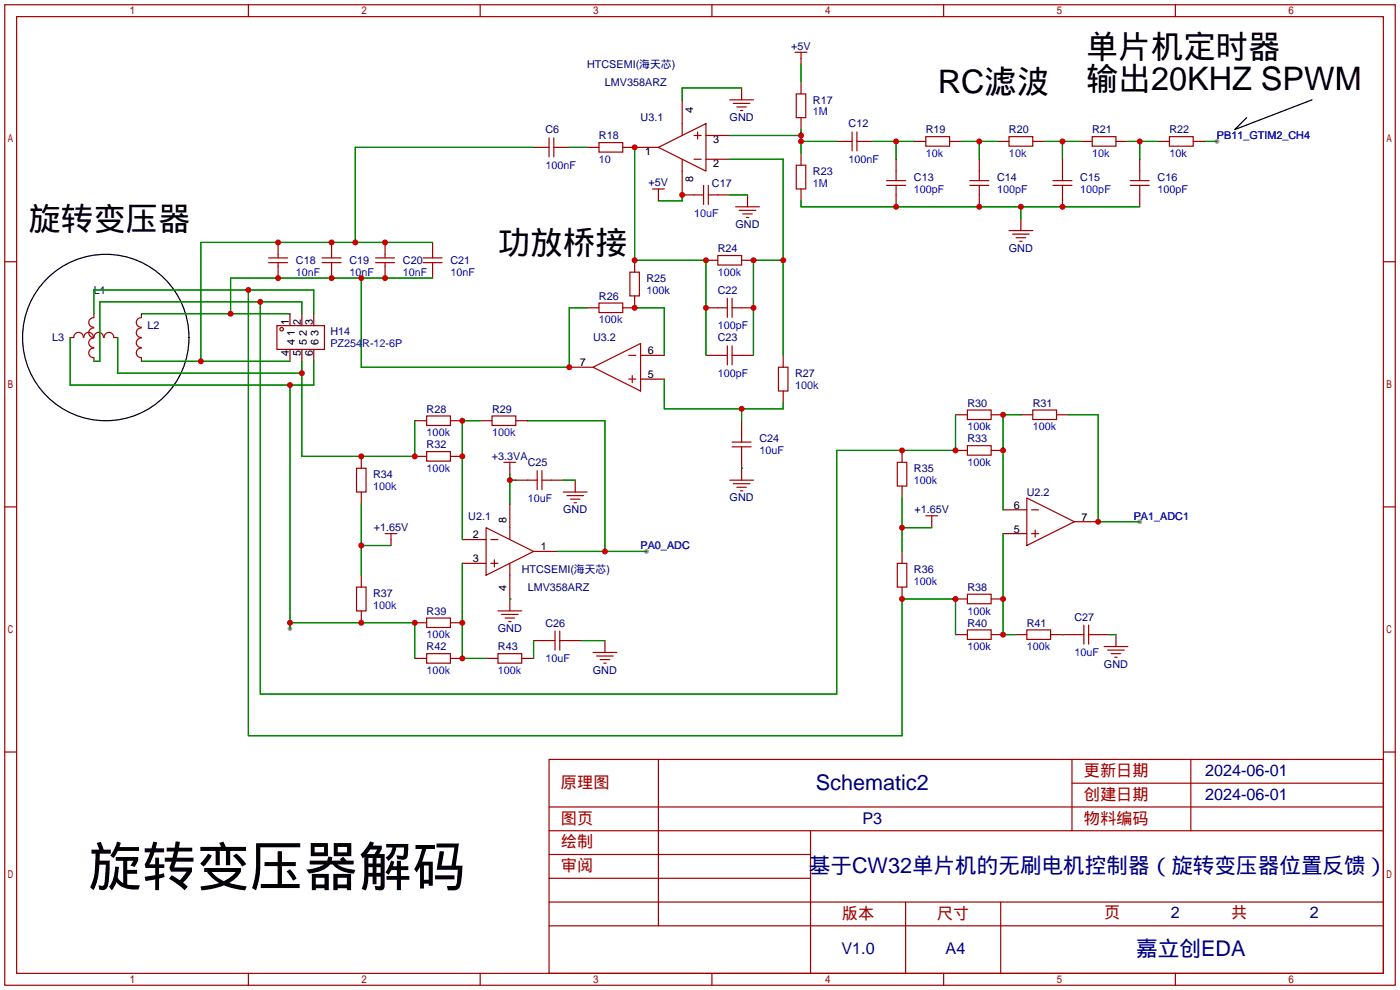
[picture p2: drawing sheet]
<svg xmlns="http://www.w3.org/2000/svg" width="299mm" height="212mm" viewBox="0 0 299 212" stroke-linecap="round" stroke-linejoin="round" font-family="sans-serif">
<g fill="#999">
<circle cx="260.1" cy="30.2" r=".51"/>
<circle cx="138.2" cy="117.9" r=".51"/>
<circle cx="243.6" cy="111.5" r=".51"/>
<circle cx="62" cy="134.4" r=".51"/>
</g>
<g fill="none" stroke="#a10000" stroke-width=".25">
<path d="M1 1h297.2v209.6h-297.2zM3.6 3.6h292.1v204.4h-292.1zM53.1 1v2.6M102.6 1v2.6M152.1 1v2.6M169.9 11.2h2.6M171.2 11.2v1.2M201.7 1v2.6M251.2 1v2.6M116.6 31.5h.7M117.3 29.5v4M118.4 29.5v4"/>
<path d="M118.4 31.5h.7M128 30.5h5.1v2h-5.1zM140.7 31.5l10.2-5.1v10.2zM145.8 26.4v2.6M145.8 34v2.6M148.3 34h1.6M148.3 29h1.6M149.1 28.2v1.5M150.4 39.6v4.1M151.4 39.6v4.1M156 21.3h5M156.7 22.1h3.6"/>
<path d="M157.5 22.9h2M158.2 23.6h.5M170.2 20.1h2v5h-2zM170.2 35.3h2v5.1h-2zM181.4 30.2h.7M182.1 28.2v4.1M183.1 28.2v4.1M183.1 30.2h.8M189.5 39.6h4M189.5 38.6h4M191.5 36.6v2M191.5 39.6v2.1"/>
<path d="M197.9 29.2h5v2h-5zM207.3 39.6h4M207.3 38.6h4M209.3 36.6v2M209.3 39.6v2.1M215.6 29.2h5.1v2h-5.1zM225 39.6h4.1M225 38.6h4.1M227.1 36.6v2M227.1 39.6v2.1M233.4 29.2h5.1v2h-5.1zM241.6 39.6h4"/>
<path d="M241.6 38.6h4M243.6 36.6v2M243.6 39.6v2.1M249.9 29.2h5.1v2h-5.1zM1 55.9h2.6M57.4 56.1h4.1M57.4 55.1h4.1M59.4 54.4v.7M59.4 56.1v.8M68.8 56.1h4.1M68.8 55.1h4.1M70.9 54.4v.7"/>
<path d="M70.9 56.1v.8M80.3 56.1h4M80.3 55.1h4M82.3 54.4v.7M82.3 56.1v.8M90.4 56.1h4.1M90.4 55.1h4.1M92.5 54.4v.7M92.5 56.1v.8M134.6 58.2h2.1v5h-2.1zM139.4 40.4h2.6M140.7 40.4v1.3"/>
<path d="M148.3 41.7h2.1M151.4 41.7h2M153.4 54.6h5.1v2h-5.1zM157.2 44.2h5.1M158 45h3.5M158.7 45.7h2.1M159.5 46.5h.5M215.6 49.3h5.1M216.4 50h3.6M217.2 50.8h2M217.9 51.6h.5M295.7 55.9h2.5"/>
<path d="M15.8 72.1a1.01 1.01 0 0 1 1-1.1 1.01 1.01 0 0 1 1 1.1M17.9 72.1a1.01 1.01 0 0 1 1-1.1 1.01 1.01 0 0 1 1.1 1.1M20.1 74.4a1.01 1.01 0 0 0-1.1 1 1.01 1.01 0 0 0 1.1 1M20.1 72.2a1.01 1.01 0 0 0-1.1 1.1 1.01 1.01 0 0 0 1.1 1M20.1 70.1a1.01 1.01 0 0 0-1.1 1 1.01 1.01 0 0 0 1.1 1M20.1 67.9a1.01 1.01 0 0 0-1.1 1 1.01 1.01 0 0 0 1.1 1M20.1 72.1a1.01 1.01 0 0 1 1-1.1 1.01 1.01 0 0 1 1 1.1M22.3 72.1a1.01 1.01 0 0 1 1-1.1 1.01 1.01 0 0 1 1 1.1M30.2 74.4a1.01 1.01 0 0 0-1.1 1 1.01 1.01 0 0 0 1.1 1M30.2 72.2a1.01 1.01 0 0 0-1.1 1.1 1.01 1.01 0 0 0 1.1 1M30.2 70.1a1.01 1.01 0 0 0-1.1 1 1.01 1.01 0 0 0 1.1 1M30.2 67.9a1.01 1.01 0 0 0-1.1 1 1.01 1.01 0 0 0 1.1 1"/>
<path d="M59.2 69.6h10.1v5.1h-10.1zM126.7 78.5l10.2-5.1v10.2zM128 64.8h5.1v2h-5.1zM134.4 75.9h1.5M153.4 75.9h2M153.4 65.8h2M155.4 63.8v4M155.4 73.9v4.1M156.5 75.9h2M156.5 63.8v4M156.5 73.9v4.1M156.5 65.8h2"/>
<path d="M166.4 78.5h2v5.1h-2zM91.2 96.5h5.1v2.1h-5.1zM91.2 88.9h5.1v2h-5.1zM105.2 88.9h5v2h-5zM107.7 98.8h2.5M109 98.8v1.3M134.4 81h1.5M135.1 80.3v1.5M156.5 94.5h4M156.5 95.5h4M158.5 92.5v2M158.5 95.5v2"/>
<path d="M191.8 98.8h2v5.1h-2zM206.8 95.2h5v2.1h-5zM206.8 87.6h5v2.1h-5zM220.7 87.6h5.1v2.1h-5.1zM1 108.3h2.6M76.2 100.1h2v5.1h-2zM82.3 114h2.5M83.6 114v1.3M103.9 112.8l10.1 5.1-10.1 5zM104.9 115.3h1.5M105.7 119.6v1.6M109 112.8v2.5"/>
<path d="M112.8 102.6h2M114.8 100.6v4M115.8 100.6v4M115.8 102.6h2.1M120.4 105.2h5.1M121.2 105.9h3.5M121.9 106.7h2.1M122.7 107.4h.5M156 102.6h5M156.7 103.4h3.6M157.5 104.1h2M158.2 104.9h.5"/>
<path d="M197.9 110.2h2.5M199.1 110.2v1.3M219.5 106.4l10.1 5.1-10.1 5.1zM220.5 109h1.5M220.5 114h1.5M221.2 113.3v1.5M295.7 108.3h2.5M76.2 125.5h2v5.1h-2zM91.2 139.7h5.1v2h-5.1zM91.2 132.1h5.1v2h-5.1zM104.9 120.4h1.5M106.4 139.7h5.1v2h-5.1z"/>
<path d="M106.4 130.6h5.1M107.2 131.3h3.5M107.9 132.1h2.1M108.7 132.8h.5M109 120.4v2.5M116.6 136.9h2M118.6 134.9v4M119.6 136.9h2.1M119.6 134.9v4M126.7 139.4h5.1M191.8 120.4h2v5.1h-2zM206.8 134.6h5v2.1h-5z"/>
<path d="M206.8 127h5v2h-5zM219.5 134.6h5v2.1h-5zM229.6 135.6h2M231.6 133.6v4.1M232.7 135.6h2M232.7 133.6v4.1M236 138.2h5M236.7 138.9h3.6M237.5 139.7h2M127.5 140.2h3.6M128.3 141h2M129 141.7h.5"/>
<path d="M238.3 140.5h.5M1 160.7h2.6M117.3 162.3h178.4v45.7h-178.4zM117.3 177.5h178.4M117.3 172.5h178.4M140.7 162.3v35.6M173.2 177.5v30.5M229.1 162.3v15.2M229.1 167.4h66.6M254.5 162.3v15.2M295.7 160.7h2.5M117.3 182.6h55.9"/>
<path d="M117.3 197.9h178.4M117.3 192.8h178.4M117.3 187.7h55.9M193.5 192.8v15.2M213.9 192.8v15.2M53.1 208v2.6M102.6 208v2.6M152.1 208v2.6M201.7 208v2.6M251.2 208v2.6"/>
<circle cx="60.2" cy="70.4" r=".38"/>
</g>
<g fill="none" stroke="#870000" stroke-width=".25">
<path d="M158.5 18.8v2.5M171.2 12.4v1.3M171.2 17.5v2.6M114 31.5h2.6M119.1 31.5h2.6M125.5 31.5h2.5M133.1 31.5h7.6M145.8 21.3v5.1M145.8 36.6v5.1h2.5M150.9 29h5.1M150.9 34h5.1M171.2 25.1v2.6"/>
<path d="M171.2 32.8v2.5M178.8 30.2h2.6M183.9 30.2h2.5M191.5 34v2.6M195.3 30.2h2.6M202.9 30.2h2.6M209.3 34v2.6M213.1 30.2h2.5M220.7 30.2h2.6M227.1 34v2.6M230.9 30.2h2.5M238.5 30.2h2.5"/>
<path d="M243.6 34v2.6M247.4 30.2h2.5M255 30.2h2.6M59.4 51.8v2.6M59.4 56.9v2.5M70.9 51.8v2.6M70.9 56.9v2.5M82.3 51.8v2.6M82.3 56.9v2.5M92.5 51.8v2.6M92.5 56.9v2.5M135.6 55.6v2.6"/>
<path d="M140.7 41.7v1.2M150.9 55.6h2.5M153.4 41.7h2.6M158.5 55.6h2.5M159.8 41.7v2.5M171.2 40.4v2.5M191.5 41.7v2.5M209.3 41.7v2.5M218.2 46.7v2.6M227.1 41.7v2.5M243.6 41.7v2.5M15 72.1h.7"/>
<path d="M20.1 67.1v.7M20.1 76.5v.7M24.4 72.1h.7M30.2 67.1v.7M30.2 76.5v.7M62 67.1v2.5M62 74.7v2.5M64.5 67.1v2.5M64.5 74.7v2.5M67.1 67.1v2.5M67.1 74.7v2.5M121.7 78.5h5"/>
<path d="M125.5 65.8h2.5M135.6 63.2v2.6h-2.5M136.9 75.9h5.1M150.9 75.9h2.5M150.9 65.8h2.5M158.5 75.9h2.5M158.5 65.8h2.5M167.4 75.9v2.6M77.2 97.5v2.6M88.6 97.5h2.6M88.6 89.9h2.6M96.3 97.5h2.5"/>
<path d="M96.3 89.9h2.5M102.6 89.9h2.6M110.2 89.9h2.6M136.9 81h5.1M158.5 89.9v2.6M158.5 97.5v5.1M167.4 83.6v2.5M192.8 96.3v2.5M204.2 96.3h2.6M204.2 88.6h2.6M211.8 96.3h2.6M211.8 88.6h2.6"/>
<path d="M218.2 88.6h2.5M225.8 88.6h2.5M77.2 105.2v2.5M83.6 115.3v1.3M98.8 115.3h5.1M109 100.1v1.2M109 107.7v5.1M110.2 102.6h2.6M114 117.9h5.1M117.9 102.6h2.5M122.9 102.6v2.6M192.8 103.9v2.5"/>
<path d="M192.8 117.9v2.5M199.1 111.5v1.3M214.4 114h5.1M214.4 109h5.1M229.6 111.5h5.1M77.2 122.9v2.6M77.2 130.6v2.5M88.6 133.1h2.6M96.3 133.1h2.5M98.8 120.4h5.1M109 122.9v7.7M114 136.9h2.6"/>
<path d="M121.7 136.9h2.5M129.3 136.9v2.5M192.8 125.5v2.5M204.2 135.6h2.6M204.2 128h2.6M211.8 135.6h2.6M211.8 128h2.6M216.9 135.6h2.6M224.5 135.6h5.1M234.7 135.6h2.5M238.5 135.6v2.6M88.6 140.7h2.6"/>
<path d="M96.3 140.7h2.5M103.9 140.7h2.5M111.5 140.7h2.5"/>
</g>
<g fill="none" stroke="#008700" stroke-width=".25">
<path d="M158.5 18.8h-12.7v2.5M171.2 13.7v3.8M114 31.5h-38.1v20.3M121.7 31.5h3.8M135.6 31.5v24.1h15.3v20.3M156 29h15.2M156 34h11.4v41.9M171.2 30.2h7.6M171.2 27.7v5.1M186.4 30.2h8.9M191.5 30.2v3.8M205.5 30.2h7.6"/>
<path d="M209.3 30.2v3.8M223.3 30.2h7.6M227.1 30.2v3.8M241 30.2h6.4M243.6 30.2v3.8M257.6 30.2h2.5M77.2 59.4v19.1h44.5v-12.7h3.8M92.5 59.4h-43.2v7.7M92.5 51.8h-49.6v25.4M145.8 41.7v1.2h-5.1M156 41.7h3.8M167.4 55.6h-6.4v20.3"/>
<path d="M171.2 42.9v1.3h72.4M218.2 44.2v2.5M15 72.1v10.2h52.1v-5.1M20.1 67.1v-5.1h47v5.1M25.1 72.1v7.7h39.4M30.2 67.1h31.8M30.2 77.2h31.8M53.1 62v95.2h139.7v-29.2h11.4v7.6M55.6 64.5v83.8h123.2v-52h25.4v-7.7M64.5 67.1v-2.6h-43.2v12.7h-1.2M64.5 77.2v20.3h24.1v-7.6M135.6 65.8h6.4v10.1"/>
<path d="M62 82.3v52.1M102.6 89.9h-3.8v25.4M112.8 89.9h16.5v28M142 81v6.4h25.4v-1.3M158.5 87.4v2.5M218.2 88.6h-3.8v20.4M228.3 88.6h6.4v22.9h8.9M77.2 116.6h6.4M77.2 107.7v15.2M109 101.3v6.4M109 102.6h1.2M119.1 117.9h19.1"/>
<path d="M120.4 102.6h2.5M158.5 100.1h.1M192.8 112.8h6.3M192.8 106.4v11.5M214.4 114v21.6h2.5M62 133.1h26.6v7.6M98.8 120.4v20.3h5.1M109 128h.1M114 136.9v3.8M124.2 136.9h5.1M227.1 135.6h.1M237.2 135.6h1.3"/>
</g>
<g fill="none" stroke="#000" stroke-width=".25">
<path d="M280.4 21.3l-16.5 6.4 2.5-2.6"/>
<circle cx="22.6" cy="72.1" r="17.8"/>
</g>
<g fill="#c00">
<circle cx="209.3" cy="30.2" r=".63"/>
<circle cx="227.1" cy="30.2" r=".63"/>
<circle cx="243.6" cy="30.2" r=".63"/>
<circle cx="191.5" cy="30.2" r=".63"/>
<circle cx="109" cy="102.6" r=".63"/>
<circle cx="129.3" cy="117.9" r=".63"/>
<circle cx="171.2" cy="29" r=".63"/>
<circle cx="171.2" cy="30.2" r=".63"/>
<circle cx="135.6" cy="65.8" r=".63"/>
<circle cx="145.8" cy="41.7" r=".63"/>
<circle cx="98.8" cy="89.9" r=".63"/>
<circle cx="98.8" cy="97.5" r=".63"/>
<circle cx="98.8" cy="140.7" r=".63"/>
<circle cx="98.8" cy="133.1" r=".63"/>
<circle cx="77.2" cy="116.6" r=".63"/>
<circle cx="214.4" cy="96.3" r=".63"/>
<circle cx="214.4" cy="88.6" r=".63"/>
<circle cx="214.4" cy="135.6" r=".63"/>
<circle cx="214.4" cy="128" r=".63"/>
<circle cx="192.8" cy="112.8" r=".63"/>
<circle cx="234.7" cy="111.5" r=".63"/>
<circle cx="49.3" cy="67.1" r=".63"/>
<circle cx="59.4" cy="59.4" r=".63"/>
<circle cx="70.9" cy="59.4" r=".63"/>
<circle cx="77.2" cy="59.4" r=".63"/>
<circle cx="82.3" cy="59.4" r=".63"/>
<circle cx="121.7" cy="78.5" r=".63"/>
<circle cx="158.5" cy="87.4" r=".63"/>
<circle cx="150.9" cy="65.8" r=".63"/>
<circle cx="150.9" cy="55.6" r=".63"/>
<circle cx="135.6" cy="55.6" r=".63"/>
<circle cx="135.6" cy="31.5" r=".63"/>
<circle cx="161" cy="65.8" r=".63"/>
<circle cx="161" cy="55.6" r=".63"/>
<circle cx="167.4" cy="55.6" r=".63"/>
<circle cx="218.2" cy="44.2" r=".63"/>
<circle cx="227.1" cy="44.2" r=".63"/>
<circle cx="209.3" cy="44.2" r=".63"/>
<circle cx="191.5" cy="44.2" r=".63"/>
<circle cx="192.8" cy="128" r=".63"/>
<circle cx="53.1" cy="62" r=".63"/>
<circle cx="204.2" cy="128" r=".63"/>
<circle cx="192.8" cy="96.3" r=".63"/>
<circle cx="55.6" cy="64.5" r=".63"/>
<circle cx="204.2" cy="96.3" r=".63"/>
<circle cx="62" cy="133.1" r=".63"/>
<circle cx="77.2" cy="133.1" r=".63"/>
<circle cx="88.6" cy="133.1" r=".63"/>
<circle cx="62" cy="82.3" r=".63"/>
<circle cx="77.2" cy="97.5" r=".63"/>
<circle cx="64.5" cy="79.8" r=".63"/>
<circle cx="88.6" cy="97.5" r=".63"/>
<circle cx="42.9" cy="77.2" r=".63"/>
<circle cx="59.4" cy="51.8" r=".63"/>
<circle cx="70.9" cy="51.8" r=".63"/>
<circle cx="75.9" cy="51.8" r=".63"/>
<circle cx="82.3" cy="51.8" r=".63"/>
</g>
<text font-size="11.5" x="18.8" y="189.2">旋转变压器解码</text>
<g font-size="6.9">
<text x="232.2" y="12.3">单片机定时器</text>
<text x="200.4" y="19.9">RC滤波</text>
<text x="232.2" y="19.3">输出20KHZ SPWM</text>
<text x="6.1" y="49.2">旋转变压器</text>
<text x="106.4" y="54.2">功放桥接</text>
</g>
<g font-size="4.6" fill="#000080">
<text x="174.4" y="168.8">Schematic2</text>
<text x="172.9" y="186.6">基于CW32单片机的无刷电机控制器（旋转变压器位置反馈）</text>
<text x="242.8" y="204.3">嘉立创EDA</text>
</g>
<g font-size="3.5" fill="#a00000">
<text x="231.6" y="165.9">更新日期</text>
<text x="119.9" y="168.4">原理图</text>
<text x="231.6" y="171">创建日期</text>
<text x="119.9" y="176">图页</text>
<text x="231.6" y="176">物料编码</text>
<text x="119.9" y="181.1">绘制</text>
<text x="119.9" y="186.2">审阅</text>
<text x="179.9" y="196.4">版本</text>
<text x="200.2" y="196.4">尺寸</text>
<text x="236" y="196.1">页</text>
<text x="263.1" y="196.1">共</text>
</g>
<g font-size="3.5" fill="#000080">
<text x="257.6" y="165.9">2024-06-01</text>
<text x="257.6" y="171">2024-06-01</text>
<text x="184.3" y="176">P3</text>
<text x="250.2" y="196.1">2</text>
<text x="280" y="196.1">2</text>
<text x="179.8" y="204">V1.0</text>
<text x="202.1" y="204">A4</text>
</g>
<g font-size="2.3" fill="#000080">
<text x="169.1" y="10.6">+5V</text>
<text x="125.5" y="14.5">HTCSEMI(海天芯)</text>
<text x="129.3" y="18.3">LMV358ARZ</text>
<text x="173.7" y="22.1">R17</text>
<text x="116.6" y="28.5">C6</text>
<text x="128" y="29.8">R18</text>
<text x="136.9" y="26">U3.1</text>
<text x="155.9" y="25.8">GND</text>
<text x="181.4" y="27.2">C12</text>
<text x="197.9" y="28.5">R19</text>
<text x="215.6" y="28.5">R20</text>
<text x="233.4" y="28.5">R21</text>
<text x="249.9" y="28.5">R22</text>
<text x="138.6" y="39.8">+5V</text>
<text x="152.1" y="39.9">C17</text>
<text x="173.7" y="37.4">R23</text>
<text x="195.3" y="38.7">C13</text>
<text x="213.1" y="38.7">C14</text>
<text x="230.9" y="38.7">C15</text>
<text x="247.4" y="38.7">C16</text>
<text x="153.4" y="53.9">R24</text>
<text x="157.2" y="48.7">GND</text>
<text x="215.6" y="53.8">GND</text>
<text x="63.2" y="56.4">C18</text>
<text x="74.7" y="56.4">C19</text>
<text x="86.1" y="56.4">C20</text>
<text x="96.3" y="56.4">C21</text>
<text x="20.1" y="62.8">L1</text>
<text x="128" y="64.1">R26</text>
<text x="138.2" y="60.2">R25</text>
<text x="153.4" y="62.8">C22</text>
<text x="31.5" y="70.4">L2</text>
<text x="70.6" y="71.7">H14</text>
<text x="11.2" y="72.9">L3</text>
<text x="126.7" y="72.9">U3.2</text>
<text x="153.4" y="72.9">C23</text>
<text x="169.9" y="80.6">R27</text>
<text x="91.2" y="88.2">R28</text>
<text x="105.2" y="88.2">R29</text>
<text x="206.8" y="86.9">R30</text>
<text x="220.7" y="86.9">R31</text>
<text x="91.2" y="95.8">R32</text>
<text x="162.3" y="94.5">C24</text>
<text x="206.8" y="94.5">R33</text>
<text x="105.1" y="98.2">+3.3VA</text>
<text x="112.8" y="99.6">C25</text>
<text x="195.3" y="100.9">R35</text>
<text x="79.8" y="102.2">R34</text>
<text x="155.9" y="107.1">GND</text>
<text x="219.5" y="106">U2.2</text>
<text x="79.9" y="113.5">+1.65V</text>
<text x="100.1" y="111">U2.1</text>
<text x="120.4" y="109.7">GND</text>
<text x="195.4" y="109.7">+1.65V</text>
<text x="111.5" y="122.5">HTCSEMI(海天芯)</text>
<text x="195.3" y="122.5">R36</text>
<text x="79.8" y="127.6">R37</text>
<text x="91.2" y="131.4">R39</text>
<text x="112.8" y="126.3">LMV358ARZ</text>
<text x="206.8" y="126.3">R38</text>
<text x="106.4" y="135.1">GND</text>
<text x="116.6" y="133.9">C26</text>
<text x="206.8" y="133.9">R40</text>
<text x="219.5" y="133.9">R41</text>
<text x="229.6" y="132.6">C27</text>
<text x="91.2" y="139">R42</text>
<text x="106.4" y="139">R43</text>
<text x="126.7" y="143.9">GND</text>
<text x="235.9" y="142.7">GND</text>
</g>
<g font-size="2.3">
<text x="148.1" y="24.2" transform="rotate(-90 148.1 24.2)">4</text>
<text x="137.9" y="33.1">1</text>
<text x="152.4" y="30.6">3</text>
<text x="152.4" y="35.7">2</text>
<text x="148.1" y="38.9" transform="rotate(-90 148.1 38.9)">8</text>
<text x="61.7" y="69.5" transform="rotate(-90 61.7 69.5)">1</text>
<text x="63" y="71.8" transform="rotate(-90 63 71.8)">1</text>
<text x="64.3" y="69.5" transform="rotate(-90 64.3 69.5)">2</text>
<text x="65.6" y="71.8" transform="rotate(-90 65.6 71.8)">2</text>
<text x="66.8" y="69.5" transform="rotate(-90 66.8 69.5)">3</text>
<text x="68.1" y="71.8" transform="rotate(-90 68.1 71.8)">3</text>
<text x="61.7" y="76.1" transform="rotate(-90 61.7 76.1)">4</text>
<text x="63" y="73.7" transform="rotate(-90 63 73.7)">4</text>
<text x="64.3" y="76.1" transform="rotate(-90 64.3 76.1)">5</text>
<text x="65.6" y="73.7" transform="rotate(-90 65.6 73.7)">5</text>
<text x="66.8" y="76.1" transform="rotate(-90 66.8 76.1)">6</text>
<text x="68.1" y="73.7" transform="rotate(-90 68.1 73.7)">6</text>
<text x="138.4" y="75.7">6</text>
<text x="123.9" y="78.3">7</text>
<text x="138.4" y="80.8">5</text>
<text x="108.2" y="111.7" transform="rotate(-90 108.2 111.7)">8</text>
<text x="216.6" y="113.8">5</text>
<text x="216.6" y="108.7">6</text>
<text x="231.1" y="111.3">7</text>
<text x="101.1" y="115.1">2</text>
<text x="115.6" y="117.6">1</text>
<text x="101.1" y="120.2">3</text>
<text x="108.2" y="126.2" transform="rotate(-90 108.2 126.2)">4</text>
</g>
<g font-size="2.3" fill="#00f">
<text x="173.7" y="24.7">1M</text>
<text x="260.1" y="29.8">PB11_GTIM2_CH4</text>
<text x="128" y="34.8">10</text>
<text x="181.4" y="34.8">100nF</text>
<text x="197.9" y="33.6">10k</text>
<text x="215.6" y="33.6">10k</text>
<text x="233.4" y="33.6">10k</text>
<text x="249.9" y="33.6">10k</text>
<text x="116.6" y="36.1">100nF</text>
<text x="173.7" y="39.9">1M</text>
<text x="195.3" y="41.2">100pF</text>
<text x="213.1" y="41.2">100pF</text>
<text x="230.9" y="41.2">100pF</text>
<text x="247.4" y="41.2">100pF</text>
<text x="148.3" y="46.3">10uF</text>
<text x="63.2" y="59">10nF</text>
<text x="74.7" y="59">10nF</text>
<text x="86.1" y="59">10nF</text>
<text x="96.3" y="59">10nF</text>
<text x="153.4" y="59">100k</text>
<text x="138.2" y="62.8">100k</text>
<text x="128" y="69.1">100k</text>
<text x="153.4" y="70.4">100pF</text>
<text x="70.6" y="74.2">PZ254R-12-6P</text>
<text x="153.4" y="80.6">100pF</text>
<text x="169.9" y="83.1">100k</text>
<text x="91.2" y="93.3">100k</text>
<text x="105.2" y="93.3">100k</text>
<text x="206.8" y="92">100k</text>
<text x="220.7" y="92">100k</text>
<text x="91.2" y="100.9">100k</text>
<text x="162.3" y="97.1">10uF</text>
<text x="206.8" y="99.6">100k</text>
<text x="79.8" y="104.7">100k</text>
<text x="112.8" y="107.2">10uF</text>
<text x="195.3" y="103.4">100k</text>
<text x="242.3" y="111">PA1_ADC1</text>
<text x="136.9" y="117.4">PA0_ADC</text>
<text x="195.3" y="125">100k</text>
<text x="79.8" y="130.1">100k</text>
<text x="206.8" y="131.4">100k</text>
<text x="91.2" y="136.4">100k</text>
<text x="116.6" y="141.5">10uF</text>
<text x="206.8" y="139">100k</text>
<text x="219.5" y="139">100k</text>
<text x="229.6" y="140.3">10uF</text>
<text x="91.2" y="144.1">100k</text>
<text x="106.4" y="144.1">100k</text>
</g>
</svg>
